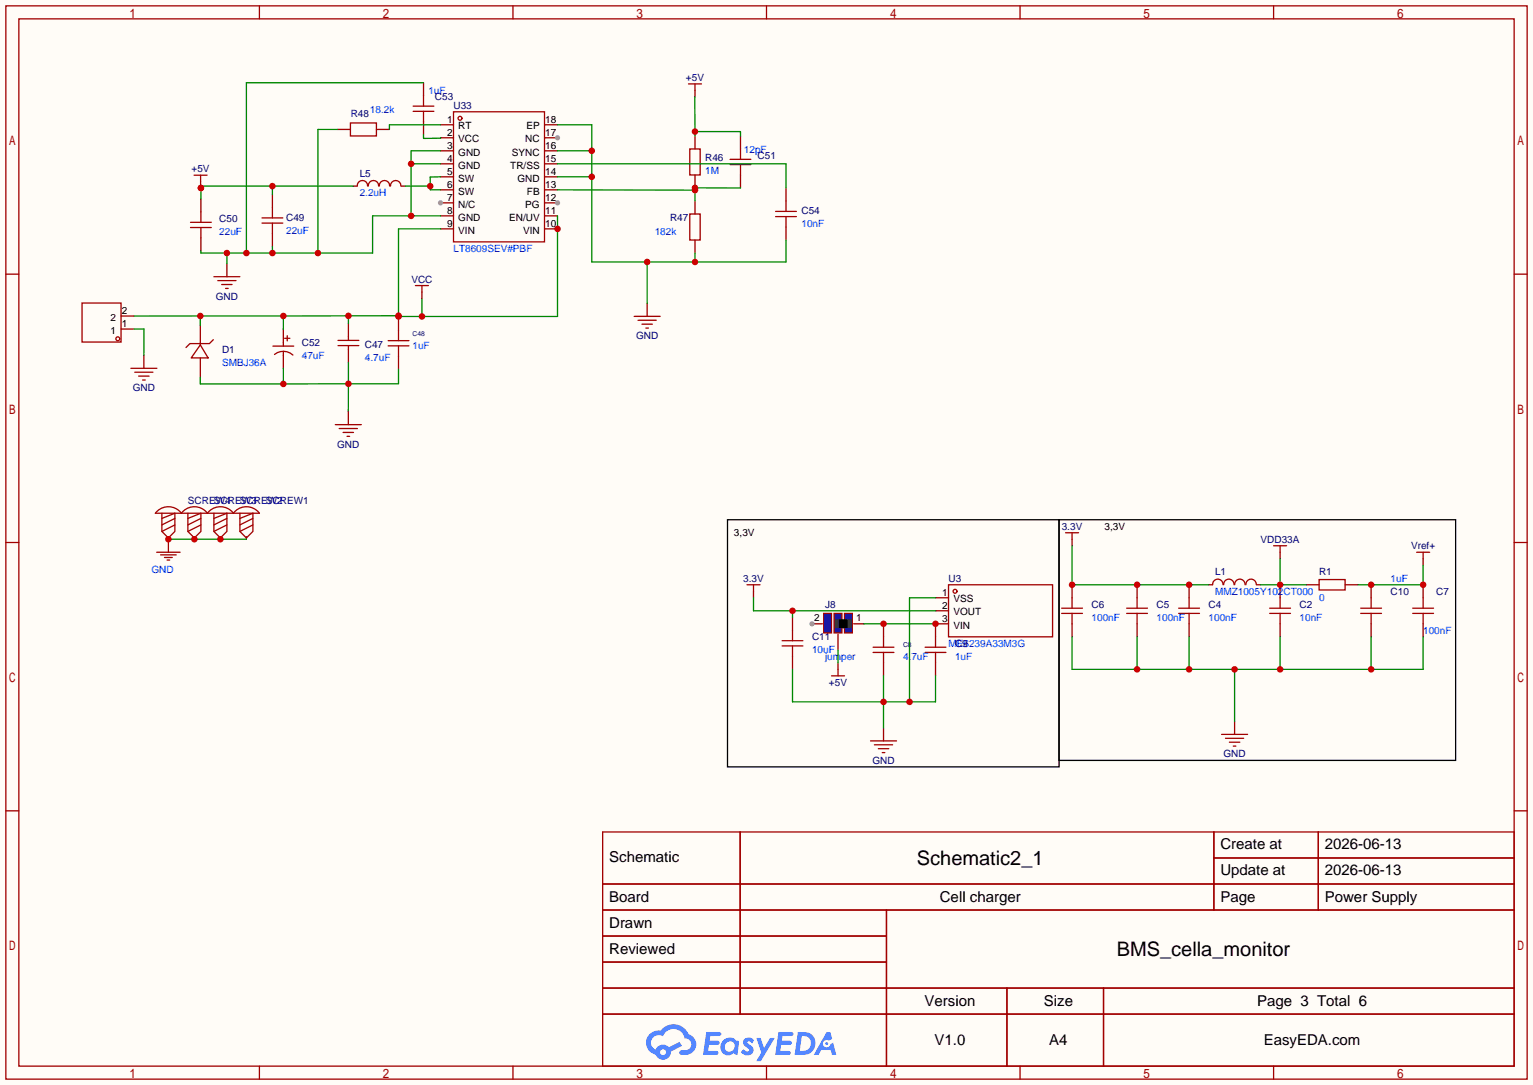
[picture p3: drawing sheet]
<svg xmlns="http://www.w3.org/2000/svg" width="299mm" height="212mm" viewBox="0 0 299 212" stroke-linecap="round" stroke-linejoin="round" font-family="sans-serif">
<path d="M0 0h299.5v211.8h-299.5z" fill="#fffcf7"/>
<g fill="none" stroke="#a10000" stroke-width=".25">
<path d="M1.1 1.1h297.2v209.6h-297.2zM3.7 3.7h292.1v204.5h-292.1zM50.7 1.1v2.6M100.2 1.1v2.6M149.7 1.1v2.6M199.3 1.1v2.6M248.8 1.1v2.6M1.1 53.5h2.6M295.8 53.5h2.5M1.1 105.9h2.6M295.8 105.9h2.5M1.1 158.3h2.6"/>
<path d="M295.8 158.3h2.5M117.7 162.4h178.1v45.8h-178.1zM117.7 172.6h178.1M117.7 177.7h178.1M144.6 162.4v35.6M173.2 177.7v30.5M237.1 162.4v15.3M237.1 167.5h58.7M257.5 162.4v15.3M117.7 182.8h55.5M117.7 192.9h178.1M117.7 187.8h55.5"/>
<path d="M117.7 198h178.1M196.7 192.9v15.3M215.6 192.9v15.3M50.7 208.2v2.5M100.2 208.2v2.5M149.7 208.2v2.5M199.3 208.2v2.5M248.8 208.2v2.5"/>
</g>
<g fill="#5487ff">
<path d="M145.5 202.8a1.3 1.3 0 0 1 1.8 .3l-.4 .6a.54 .54 0 0 0-.9-.2l.1 .2a1.58 1.58 0 0 1 1.1 1.6 1.43 1.43 0 0 1-2.5 .1l.5-.6a.64 .64 0 0 0 .5 .5 .64 .64 0 0 0 .7-.3l-.2-.2a1.35 1.35 0 0 1-.9-1.8z"/>
<path d="M147.7 202.7h.9l.7 1.9 1.1-1.9h.9l-2.7 4.5h-.9l1-1.7z"/>
<path d="M138 201.5h1.6a1.31 1.31 0 0 1 1.2 .2 .4 .4 0 0 1-.3 .6h-1.8l-.1 .9h1.6a.4 .4 0 0 1 .4 .4 .4 .4 0 0 1-.4 .4h-1.7l-.2 1.2h.8a1.23 1.23 0 0 1 1.2 .2 .39 .39 0 0 1-.3 .6h-2.7z"/>
<path d="M152.1 201.5h1.6a1.32 1.32 0 0 1 1.3 .2 .39 .39 0 0 1-.4 .6h-1.7l-.2 .9h1.7a.4 .4 0 0 1 .3 .4 .4 .4 0 0 1-.4 .4h-1.7l-.2 1.2h.8a1.23 1.23 0 0 1 1.2 .2 .39 .39 0 0 1-.3 .6h-2.7z"/>
<path d="M161.5 201.5h.7l.4 1.3-.7 .4a.75 .75 0 0 0-1.1 .3 .75 .75 0 0 0 .5 1 .75 .75 0 0 0 .9-.6l.6-.3 .6 2.4h-.9l-.2-1h-1.9l-.5 1h-.9z"/>
<path d="M155.9 201.5l-.7 4.5h1.5a2.27 2.27 0 0 0 2.6-2.3 2.27 2.27 0 0 0-2.7-2.2zM156.6 202.3a1.5 1.5 0 0 1 1.8 1.5 1.5 1.5 0 0 1-1.9 1.4h-.3z"/>
<path d="M141.3 203.1a1.6 1.6 0 0 0-.3 2.3 1.6 1.6 0 0 0 2.3 .2l.8 .4 .3-2.5-.2-.3h-.4a1.58 1.58 0 0 0-2.5-.1zM141.9 203.6a.99 .99 0 0 1 1.6 .3 .99 .99 0 0 1-.9 1.4 .94 .94 0 0 1-1-.5 .94 .94 0 0 1 .3-1.2z"/>
<path d="M126.9 201.9a2.37 2.37 0 0 0 1.2 4 1.54 1.54 0 0 0 1.7 1 1.54 1.54 0 0 0 1.3-1.6l2.1-1.1-.5-.8-2 1.1a1.57 1.57 0 0 0-2.6 .4 1.5 1.5 0 0 1-.8-2.1 1.5 1.5 0 0 1 2.2-.5 2.23 2.23 0 0 1 2.3-1.4 2.23 2.23 0 0 1 2 1.8 1.16 1.16 0 0 1 1.2 1.1 1.16 1.16 0 0 1-1 1.3h-.7a.47 .47 0 0 0-.6 .3 .47 .47 0 0 0 .4 .6 2.17 2.17 0 0 0 2.5-1 2.17 2.17 0 0 0-.3-2.7l-.8-.4a3.2 3.2 0 0 0-5.4-.7l-1.2 .1zM129 205.4a.58 .58 0 0 1 1.1 0 .58 .58 0 0 1-1.1 0z"/>
<circle cx="161.5" cy="203.8" r=".28"/>
</g>
<g fill="none" stroke="#a10000" stroke-width=".25">
<path d="M88.6 21.8h17.8v25.4h-17.8z"/>
<circle cx="89.9" cy="23.1" r=".38"/>
</g>
<path d="M86 24.4h2.6M86 26.9h2.6M86 29.4h2.6M86 32h2.6M86 34.5h2.6M86 37.1h2.6M86 39.6h2.6" fill="none" stroke="#870000" stroke-width=".25"/>
<circle cx="86" cy="39.6" r=".51" fill="#999"/>
<path d="M106.4 39.6h2.5M86 42.1h2.6M86 44.7h2.6M106.4 42.1h2.5M106.4 44.7h2.5" fill="none" stroke="#870000" stroke-width=".25"/>
<circle cx="108.9" cy="39.6" r=".51" fill="#999"/>
<path d="M106.4 37.1h2.5M106.4 34.5h2.5M106.4 32h2.5M106.4 29.4h2.5M106.4 24.4h2.5M106.4 26.9h2.5" fill="none" stroke="#870000" stroke-width=".25"/>
<circle cx="108.9" cy="26.9" r=".51" fill="#999"/>
<g fill="none" stroke="#870000" stroke-width=".25">
<path d="M82.7 16.2v2.5M39.2 38.8v2.6M53.2 38v2.5M65.9 25.3h2.6M69 36.3h.8M73.5 25.3h2.6M78.4 36.3h.8M82.7 23.8v2.5M135.8 26.5v2.6M135.8 34.2v2.5M135.8 39.2v2.6M144.7 26.5v2.6"/>
<path d="M144.7 34.2v2.5M153.5 36.7v2.5M39.2 46.5v2.5M53.2 45.6v2.5M135.8 46.9v2.5M153.5 44.3v2.6M39.1 63.5v3.8M39.1 69.9v3.8M55.4 64.3v2.5M55.4 69.4v2.5M68.1 63.2v2.5M68.1 68.2v2.6"/>
<path d="M77.8 61.9v2.6M77.8 69.6v2.5M209.4 114.2v2.5M222.1 114.2v2.5M232.3 114.2v2.5M278 114.2v2.5M209.4 121.8v2.5M222.1 121.8v2.5M232.3 121.8v2.5M278 121.8v2.5"/>
</g>
<g fill="none" stroke="#a10000" stroke-width=".25">
<path d="M82.7 18.7v2M68.5 24h5v2.5h-5zM69.8 36.3a1.01 1.01 0 0 1 1-1.1 1.01 1.01 0 0 1 1 1.1M71.9 36.3a1.01 1.01 0 0 1 1.1-1.1 1.01 1.01 0 0 1 1 1.1M74.1 36.3a1.01 1.01 0 0 1 1-1.1 1.01 1.01 0 0 1 1 1.1M76.3 36.3a1.01 1.01 0 0 1 1-1.1 1.01 1.01 0 0 1 1 1.1M80.7 21.7h4.1M80.7 20.7h4.1M82.7 21.7v2.1M134.7 29.1h2.1v5.1h-2.1zM142.6 32.1h4.1M142.6 31.1h4.1"/>
<path d="M144.7 29.1v2M144.7 32.1v2.1M153.5 39.2v2.1M37.2 44.4h4.1M37.2 43.4h4.1M39.2 41.4v2M39.2 44.4v2.1M51.2 43.6h4M51.2 42.5h4M53.2 40.5v2M53.2 43.6v2M134.7 41.8h2.1v5.1h-2.1z"/>
<path d="M151.5 41.3h4.1M151.5 42.3h4.1M153.5 42.3v2M39.1 67.3l1.6 2.6h-3.3zM41.7 66.3l-.8 .8h-3.8l-.8 .7M53.3 67.6h4.1M53.6 69.2a2.74 2.74 0 0 1 3.6 .1M55.4 66.8v.8M55.4 68.6v.8M55.6 66.1h1M56.1 65.5v1.1M66 67.5h4.1"/>
<path d="M66 66.5h4.1M68.1 65.7v.8M68.1 67.5v.7M75.8 67.5h4.1M75.8 66.5h4.1M77.8 64.5v2M77.8 67.5v2.1M207.4 118.7h4.1M207.4 119.8h4.1M209.4 116.7v2M209.4 119.8v2M220.1 118.7h4.1"/>
<path d="M220.1 119.8h4.1M222.1 116.7v2M222.1 119.8v2M230.3 118.7h4M230.3 119.8h4M232.3 116.7v2M232.3 119.8v2M276 118.7h4M276 119.8h4M278 116.7v2M278 119.8v2"/>
</g>
<path d="M82.4 58.3v3.5M86 44.7h-8.2v17.2M108.9 42.1v19.7h-31.1M39.1 61.7v1.8M55.4 61.7v2.6M68.1 61.7h-41.9M68.1 61.7v1.5M77.8 61.6l-9.7 .1" fill="none" stroke="#008700" stroke-width=".25"/>
<g fill="#c00">
<circle cx="39.1" cy="61.7" r=".64"/>
<circle cx="55.4" cy="61.7" r=".63"/>
<circle cx="68.1" cy="61.7" r=".64"/>
<circle cx="77.8" cy="61.6" r=".64"/>
<circle cx="77.8" cy="61.8" r=".64"/>
<circle cx="82.4" cy="61.8" r=".63"/>
<circle cx="108.9" cy="44.7" r=".63"/>
</g>
<path d="M39.1 73.7v1.3l29-.1M55.4 71.9v3.1M68.1 70.8v4.1M68.1 74.9l-.1 5.5M77.8 72.1v2.8h-9.7" fill="none" stroke="#008700" stroke-width=".25"/>
<g fill="#c00">
<circle cx="68.1" cy="74.9" r=".64"/>
<circle cx="55.4" cy="75" r=".63"/>
</g>
<path d="M44.3 51.5v2.5M126.4 59.2v2.6M28.1 69.4v2.5M68 80.4v2.5" fill="none" stroke="#870000" stroke-width=".25"/>
<g fill="none" stroke="#a10000" stroke-width=".25">
<path d="M41.8 54h5.1M42.5 54.8h3.6M43.3 55.6h2M44.1 56.3h.5M25.6 71.9h5M26.3 72.7h3.6M27.1 73.4h2M27.9 74.2h.5M123.9 61.8h5.1M124.6 62.5h3.6M125.4 63.3h2M126.2 64.1h.5"/>
<path d="M65.5 82.9h5.1M66.3 83.7h3.5M67 84.4h2.1M67.8 85.2h.5"/>
</g>
<path d="M82.7 16.2h-34.6v33.2M65.9 25.3h-3.8v24.1M80.3 32h5.7M86 29.4h-5.7v12.7M44.3 49.4v2.1M53.2 48.1v1.3M86 42.1h-13.2v7.3h-33.6v-.4" fill="none" stroke="#008700" stroke-width=".25"/>
<g fill="#c00">
<circle cx="80.3" cy="42.1" r=".63"/>
<circle cx="80.3" cy="32" r=".63"/>
<circle cx="62.1" cy="49.4" r=".63"/>
<circle cx="53.2" cy="49.4" r=".63"/>
<circle cx="44.3" cy="49.4" r=".63"/>
<circle cx="48.1" cy="49.4" r=".63"/>
</g>
<path d="M53.2 36.3v1.7M69 36.3h-29.8v2.5" fill="none" stroke="#008700" stroke-width=".25"/>
<g fill="#c00">
<circle cx="53.2" cy="36.3" r=".63"/>
<circle cx="39.2" cy="36.7" r=".63"/>
</g>
<path d="M79.2 36.3h4.8M84 36.3l.1 .8h1.9M86 34.5l-2 .1v1.7" fill="none" stroke="#008700" stroke-width=".25"/>
<circle cx="84" cy="36.3" r=".64" fill="#c00"/>
<g fill="none" stroke="#a10000" stroke-width=".25">
<path d="M16 59.2h7.6v7.6h-7.6zM236.9 114.2a1.01 1.01 0 0 1 1-1.1 1.01 1.01 0 0 1 1 1.1M239 114.2a1.01 1.01 0 0 1 1.1-1.1 1.01 1.01 0 0 1 1 1.1M241.2 114.2a1.01 1.01 0 0 1 1-1.1 1.01 1.01 0 0 1 1 1.1M243.4 114.2a1.01 1.01 0 0 1 1-1.1 1.01 1.01 0 0 1 1 1.1M248 119.8h4.1M248 118.7h4.1M250.1 116.7v2M250.1 119.8v2M257.7 113.2h5.1v2h-5.1z"/>
<circle cx="23" cy="66.1" r=".38"/>
</g>
<path d="M23.6 64.2h2.6M23.6 61.7h2.6M236.1 114.2h.8M245.5 114.2h.8M250.1 114.2v2.5M255.1 114.2h2.6M262.8 114.2h2.5M250.1 121.8v2.5" fill="none" stroke="#870000" stroke-width=".25"/>
<path d="M108.9 24.4h6.7v26.7h37.9v-4.2M108.9 29.4h6.7M108.9 34.5h6.7M126.4 51.1v8.1M135.8 49.4v1.7M26.2 64.2h1.9v5.2" fill="none" stroke="#008700" stroke-width=".25"/>
<g fill="#c00">
<circle cx="135.8" cy="51.1" r=".63"/>
<circle cx="115.6" cy="29.4" r=".64"/>
<circle cx="115.6" cy="34.5" r=".64"/>
<circle cx="126.4" cy="51.1" r=".63"/>
</g>
<path d="M135.8 17.7v1.2M39.2 35.5v1.2M147.2 115.4v1.3M209.4 105.3v1.3M278 109.1v1.3M163.7 129.4v1.3" fill="none" stroke="#870000" stroke-width=".25"/>
<path d="M134.5 16.4h2.5M135.8 16.4v1.3M145.9 114.2h2.6M147.2 114.2v1.2M208.2 104h2.5M209.4 104v1.3M276.7 107.8h2.6M278 107.8v1.3M162.4 132h2.6M163.7 130.7v1.3" fill="none" stroke="#a10000" stroke-width=".25"/>
<circle cx="39.2" cy="36.7" r=".63" fill="#c00"/>
<path d="M37.9 34.2h2.6M39.2 34.2v1.3M248.8 106.6h2.5M250.1 106.6v1.2" fill="none" stroke="#a10000" stroke-width=".25"/>
<path d="M250.1 107.8v1.3" fill="none" stroke="#870000" stroke-width=".25"/>
<path d="M108.9 37.1h26.9M144.7 36.7h-8.9v2.5" fill="none" stroke="#008700" stroke-width=".25"/>
<g fill="#c00">
<circle cx="135.8" cy="36.7" r=".63"/>
<circle cx="135.8" cy="37.1" r=".63"/>
</g>
<path d="M135.7 18.9l.1 6.8M82.7 26.3v.7l3.3-.1M86 24.4h-9.9v.9M108.9 32h44.6v4.7M135.8 25.7h8.9v.8M135.8 25.7v.8" fill="none" stroke="#008700" stroke-width=".25"/>
<circle cx="135.8" cy="25.7" r=".63" fill="#c00"/>
<g fill="none" stroke="#a10000" stroke-width=".25">
<path d="M185.3 114.2h20.3v10.1h-20.3zM265.8 119.8h4.1M265.8 118.7h4.1M267.8 116.7v2M267.8 119.8v2M152.8 126.1h4M152.8 125.1h4M154.8 123.1v2M154.8 126.1v2M170.6 126.4h4M170.6 127.4h4M172.6 124.3v2.1"/>
<path d="M172.6 127.4v2M180.7 126.4h4.1M180.7 127.4h4.1M182.8 124.3v2.1M182.8 127.4v2"/>
<circle cx="186.6" cy="115.4" r=".38"/>
</g>
<path d="M182.8 116.7h2.5M182.8 119.3h2.5M267.8 114.2v2.5M154.8 120.5v2.6M154.8 128.1v2.6M158.6 121.8h2.1M166.8 121.8h2M172.6 121.8v2.5M172.6 129.4v2.6M182.8 129.4v2.6M185.3 121.8h-2.5v2.5M267.8 121.8v2.5" fill="none" stroke="#870000" stroke-width=".25"/>
<circle cx="158.6" cy="121.8" r=".51" fill="#999"/>
<path d="M163.7 123.8v3.1" fill="none" stroke="#870000" stroke-width=".25"/>
<g fill="#00f" stroke="#a10000" stroke-width=".25">
<path d="M165 119.8h1.5v3.8h-1.5z"/>
<path d="M162.9 119.8h1.6v3.8h-1.6z"/>
<path d="M160.9 119.8h1.5v3.8h-1.5z"/>
</g>
<g fill="#333" stroke="#333" stroke-width=".25">
<path d="M165.7 121h.5v1.6h-.5z"/>
<path d="M163.2 121h.5v1.6h-.5z"/>
</g>
<path d="M164 121h1.5v1.6h-1.5z" fill="#000" stroke="#000" stroke-width=".25"/>
<path d="M168.8 121.8h14" fill="none" stroke="#008700" stroke-width=".25"/>
<g fill="#c00">
<circle cx="172.6" cy="121.8" r=".63"/>
<circle cx="182.8" cy="121.8" r=".63"/>
</g>
<path d="M147.2 116.7v2.6h35.6M154.8 119.3v1.2M163.7 126.9v2.5" fill="none" stroke="#008700" stroke-width=".25"/>
<circle cx="154.8" cy="119.3" r=".63" fill="#c00"/>
<path d="M172.6 142.1v2.6M241.2 140.8v2.6" fill="none" stroke="#870000" stroke-width=".25"/>
<path d="M170.1 144.7h5M170.8 145.4h3.6M171.6 146.2h2M172.3 146.9h.5M238.6 143.4h5.1M239.4 144.1h3.6M240.2 144.9h2M240.9 145.7h.5" fill="none" stroke="#a10000" stroke-width=".25"/>
<path d="M182.8 116.7h-5.1v20.3M154.8 130.7v6.3h28v-5M172.6 132v10.1" fill="none" stroke="#008700" stroke-width=".25"/>
<g fill="#c00">
<circle cx="172.6" cy="137" r=".63"/>
<circle cx="177.7" cy="137" r=".63"/>
</g>
<path d="M209.4 106.6v7.6h26.7" fill="none" stroke="#008700" stroke-width=".25"/>
<g fill="#c00">
<circle cx="209.4" cy="114.2" r=".63"/>
<circle cx="232.3" cy="114.2" r=".63"/>
<circle cx="222.1" cy="114.2" r=".63"/>
</g>
<path d="M246.3 114.2h8.8M250.1 109.1v5.1" fill="none" stroke="#008700" stroke-width=".25"/>
<circle cx="250.1" cy="114.2" r=".63" fill="#c00"/>
<path d="M278 110.4v3.8h-12.7" fill="none" stroke="#008700" stroke-width=".25"/>
<g fill="#c00">
<circle cx="278" cy="114.2" r=".63"/>
<circle cx="267.8" cy="114.2" r=".63"/>
</g>
<path d="M209.4 124.3v6.4h68.6v-6.4M222.1 124.3v6.4M232.3 124.3v6.4M241.2 130.7v10.1M250.1 124.3v6.4M267.8 124.3v6.4" fill="none" stroke="#008700" stroke-width=".25"/>
<g fill="#c00">
<circle cx="241.2" cy="130.7" r=".63"/>
<circle cx="267.8" cy="130.7" r=".63"/>
<circle cx="250.1" cy="130.7" r=".63"/>
<circle cx="232.3" cy="130.7" r=".63"/>
<circle cx="222.1" cy="130.7" r=".63"/>
</g>
<path d="M142.1 101.5h64.8v48.2h-64.8zM206.9 101.5h77.5v47h-77.5z" fill="none" stroke="#000" stroke-width=".25"/>
<g fill="none" stroke="#a10000" stroke-width=".25">
<path d="M30.8 99.7a3.2 3.2 0 0 1 4.6 .5 3.2 3.2 0 0 1 5.1 0 3.2 3.2 0 0 1 5.1 0 3.2 3.2 0 0 1 5.1 0h-20.3zM30.6 107.8h4.6M31.4 108.3h3M31.6 100.2v3.6l1.3 1.2 1.3-1.2v-3.6l-2.6 1M32.1 108.8h1.6M32.6 109.3h.5M32.9 105.3v2.5M34.2 101.2l-2.6 1.3M34.2 102.5l-2.6 1.3M36.7 100.2v3.6l1.3 1.2 1.2-1.2v-3.6l-2.5 1M39.2 101.2l-2.5 1.3M39.2 102.5l-2.5 1.3"/>
<path d="M41.8 100.2v3.6l1.3 1.2 1.2-1.2v-3.6l-2.5 1M44.3 101.2l-2.5 1.3M44.3 102.5l-2.5 1.3M46.9 100.2v3.6l1.2 1.2 1.3-1.2v-3.6l-2.5 1M49.4 101.2l-2.5 1.3M49.4 102.5l-2.5 1.3"/>
</g>
<path d="M32.9 105.3h.1M32.9 104.8v.5M38 104.8v.5M43.1 104.8v.5M48.1 104.8v.5" fill="none" stroke="#870000" stroke-width=".25"/>
<path d="M32.9 105.3h15.2" fill="none" stroke="#008700" stroke-width=".25"/>
<g fill="#c00">
<circle cx="32.9" cy="105.3" r=".63"/>
<circle cx="38" cy="105.3" r=".63"/>
<circle cx="43.1" cy="105.3" r=".63"/>
</g>
<path d="M82.4 57v1.3" fill="none" stroke="#870000" stroke-width=".25"/>
<path d="M81.2 55.8h2.5M82.4 55.8v1.2" fill="none" stroke="#a10000" stroke-width=".25"/>
<g font-size="3.9">
<text x="179.1" y="168.9">Schematic2_1</text>
<text x="218.2" y="186.7">BMS_cella_monitor</text>
</g>
<g font-size="2.9">
<text x="238.4" y="165.9">Create at</text>
<text x="258.8" y="165.9">2026-06-13</text>
<text x="119" y="168.4">Schematic</text>
<text x="238.4" y="170.9">Update at</text>
<text x="258.8" y="170.9">2026-06-13</text>
<text x="119" y="176">Board</text>
<text x="183.6" y="176">Cell charger</text>
<text x="238.4" y="176">Page</text>
<text x="258.8" y="176">Power Supply</text>
<text x="119" y="181.1">Drawn</text>
<text x="119" y="186.2">Reviewed</text>
<text x="180.6" y="196.3">Version</text>
<text x="203.9" y="196.3">Size</text>
<text x="245.6" y="196.3">Page 3 Total 6</text>
<text x="182.6" y="204">V1.0</text>
<text x="205" y="204">A4</text>
<text x="246.9" y="204">EasyEDA.com</text>
</g>
<g font-size="2" fill="#000080">
<text x="134" y="15.8">+5V</text>
<text x="68.5" y="22.7">R48</text>
<text x="85" y="19.6">C53</text>
<text x="88.6" y="21.2">U33</text>
<text x="37.4" y="33.6">+5V</text>
<text x="70.3" y="34.5">L5</text>
<text x="137.7" y="31.4">R46</text>
<text x="148" y="31.1">C51</text>
<text x="156.6" y="41.8">C54</text>
<text x="42.8" y="43.4">C50</text>
<text x="55.9" y="43.1">C49</text>
<text x="130.9" y="43.1">R47</text>
<text x="42.1" y="58.5">GND</text>
<text x="80.4" y="55.2">VCC</text>
<text x="43.4" y="68.9">D1</text>
<text x="59" y="67.5">C52</text>
<text x="71.3" y="68">C47</text>
<text x="124.2" y="66.3">GND</text>
<text x="25.9" y="76.4">GND</text>
<text x="65.9" y="87.4">GND</text>
<text x="36.7" y="98.3">SCREW4</text>
<text x="41.8" y="98.3">SCREW3</text>
<text x="46.9" y="98.3">SCREW2</text>
<text x="51.9" y="98.3">SCREW1</text>
<text x="207.4" y="103.4">3.3V</text>
<text x="246.3" y="106">VDD33A</text>
<text x="275.6" y="107.2">Vref+</text>
<text x="145.2" y="113.6">3.3V</text>
<text x="185.3" y="113.6">U3</text>
<text x="237.4" y="112.3">L1</text>
<text x="257.7" y="112.3">R1</text>
<text x="161.2" y="118.7">J8</text>
<text x="213.2" y="118.7">C6</text>
<text x="225.9" y="118.7">C5</text>
<text x="236.1" y="118.7">C4</text>
<text x="253.9" y="118.7">C2</text>
<text x="271.7" y="116.1">C10</text>
<text x="280.5" y="116.1">C7</text>
<text x="158.6" y="125">C11</text>
<text x="186.6" y="126.3">C9</text>
<text x="161.9" y="133.9">+5V</text>
<text x="170.4" y="149.1">GND</text>
<text x="239" y="147.9">GND</text>
</g>
<g font-size="2" fill="#00f">
<text x="72.3" y="22.1">18.2k</text>
<text x="83.7" y="18.3">1uF</text>
<text x="145.3" y="29.9">12pF</text>
<text x="137.7" y="33.9">1M</text>
<text x="70.3" y="38.3">2.2uH</text>
<text x="42.8" y="45.9">22uF</text>
<text x="55.9" y="45.7">22uF</text>
<text x="127.9" y="45.9">182k</text>
<text x="156.6" y="44.3">10nF</text>
<text x="88.6" y="49.2">LT8609SEV#PBF</text>
<text x="43.4" y="71.4">SMBJ36A</text>
<text x="59" y="70.1">47uF</text>
<text x="71.3" y="70.5">4.7uF</text>
<text x="80.6" y="68.1">1uF</text>
<text x="29.6" y="111.9">GND</text>
<text x="271.7" y="113.6">1uF</text>
<text x="237.4" y="116.1">MMZ1005Y102CT000</text>
<text x="257.7" y="117.4">0</text>
<text x="213.2" y="121.2">100nF</text>
<text x="225.9" y="121.2">100nF</text>
<text x="236.1" y="121.2">100nF</text>
<text x="253.9" y="121.2">10nF</text>
<text x="278" y="123.7">100nF</text>
<text x="158.6" y="127.6">10uF</text>
<text x="161.2" y="128.8">jumper</text>
<text x="176.4" y="128.8">4.7uF</text>
<text x="185.3" y="126.3">ME6239A33M3G</text>
<text x="186.6" y="128.8">1uF</text>
</g>
<g font-size="2">
<text x="87.4" y="24">1</text>
<text x="87.4" y="26.6">2</text>
<text x="87.4" y="29.1">3</text>
<text x="89.5" y="25.3">RT</text>
<text x="89.5" y="27.8">VCC</text>
<text x="102.6" y="27.8">NC</text>
<text x="102.8" y="25.3">EP</text>
<text x="106.5" y="29.1">16</text>
<text x="106.5" y="24">18</text>
<text x="106.5" y="26.6">17</text>
<text x="87.4" y="31.6">4</text>
<text x="87.4" y="34.2">5</text>
<text x="89.5" y="30.4">GND</text>
<text x="89.5" y="32.9">GND</text>
<text x="89.5" y="35.4">SW</text>
<text x="99.7" y="32.9">TR/SS</text>
<text x="100" y="30.4">SYNC</text>
<text x="101.1" y="35.4">GND</text>
<text x="106.5" y="34.2">14</text>
<text x="106.5" y="31.6">15</text>
<text x="87.4" y="36.7">6</text>
<text x="87.4" y="39.3">7</text>
<text x="87.4" y="41.8">8</text>
<text x="89.5" y="38">SW</text>
<text x="89.5" y="40.5">N/C</text>
<text x="102.6" y="40.5">PG</text>
<text x="102.9" y="38">FB</text>
<text x="106.5" y="41.8">11</text>
<text x="106.5" y="39.3">12</text>
<text x="106.5" y="36.7">13</text>
<text x="87.4" y="44.3">9</text>
<text x="89.5" y="43.1">GND</text>
<text x="89.5" y="45.6">VIN</text>
<text x="99.5" y="43.1">EN/UV</text>
<text x="102.2" y="45.6">VIN</text>
<text x="106.5" y="44.3">10</text>
<text x="21.6" y="65.2">1</text>
<text x="21.6" y="62.6">2</text>
<text x="23.8" y="63.9">1</text>
<text x="23.8" y="61.3">2</text>
<text x="143.4" y="104.7">3,3V</text>
<text x="215.8" y="103.4">3,3V</text>
<text x="184.1" y="116.4">1</text>
<text x="184.1" y="118.9">2</text>
<text x="186.2" y="117.6">VSS</text>
<text x="159.1" y="121.2">2</text>
<text x="167.3" y="121.2">1</text>
<text x="184.1" y="121.4">3</text>
<text x="186.2" y="120.2">VOUT</text>
<text x="186.2" y="122.7">VIN</text>
</g>
<g font-size="1.3" fill="#000080">
<text x="80.6" y="65.6">C48</text>
<text x="176.4" y="126.3">C8</text>
</g>
</svg>
